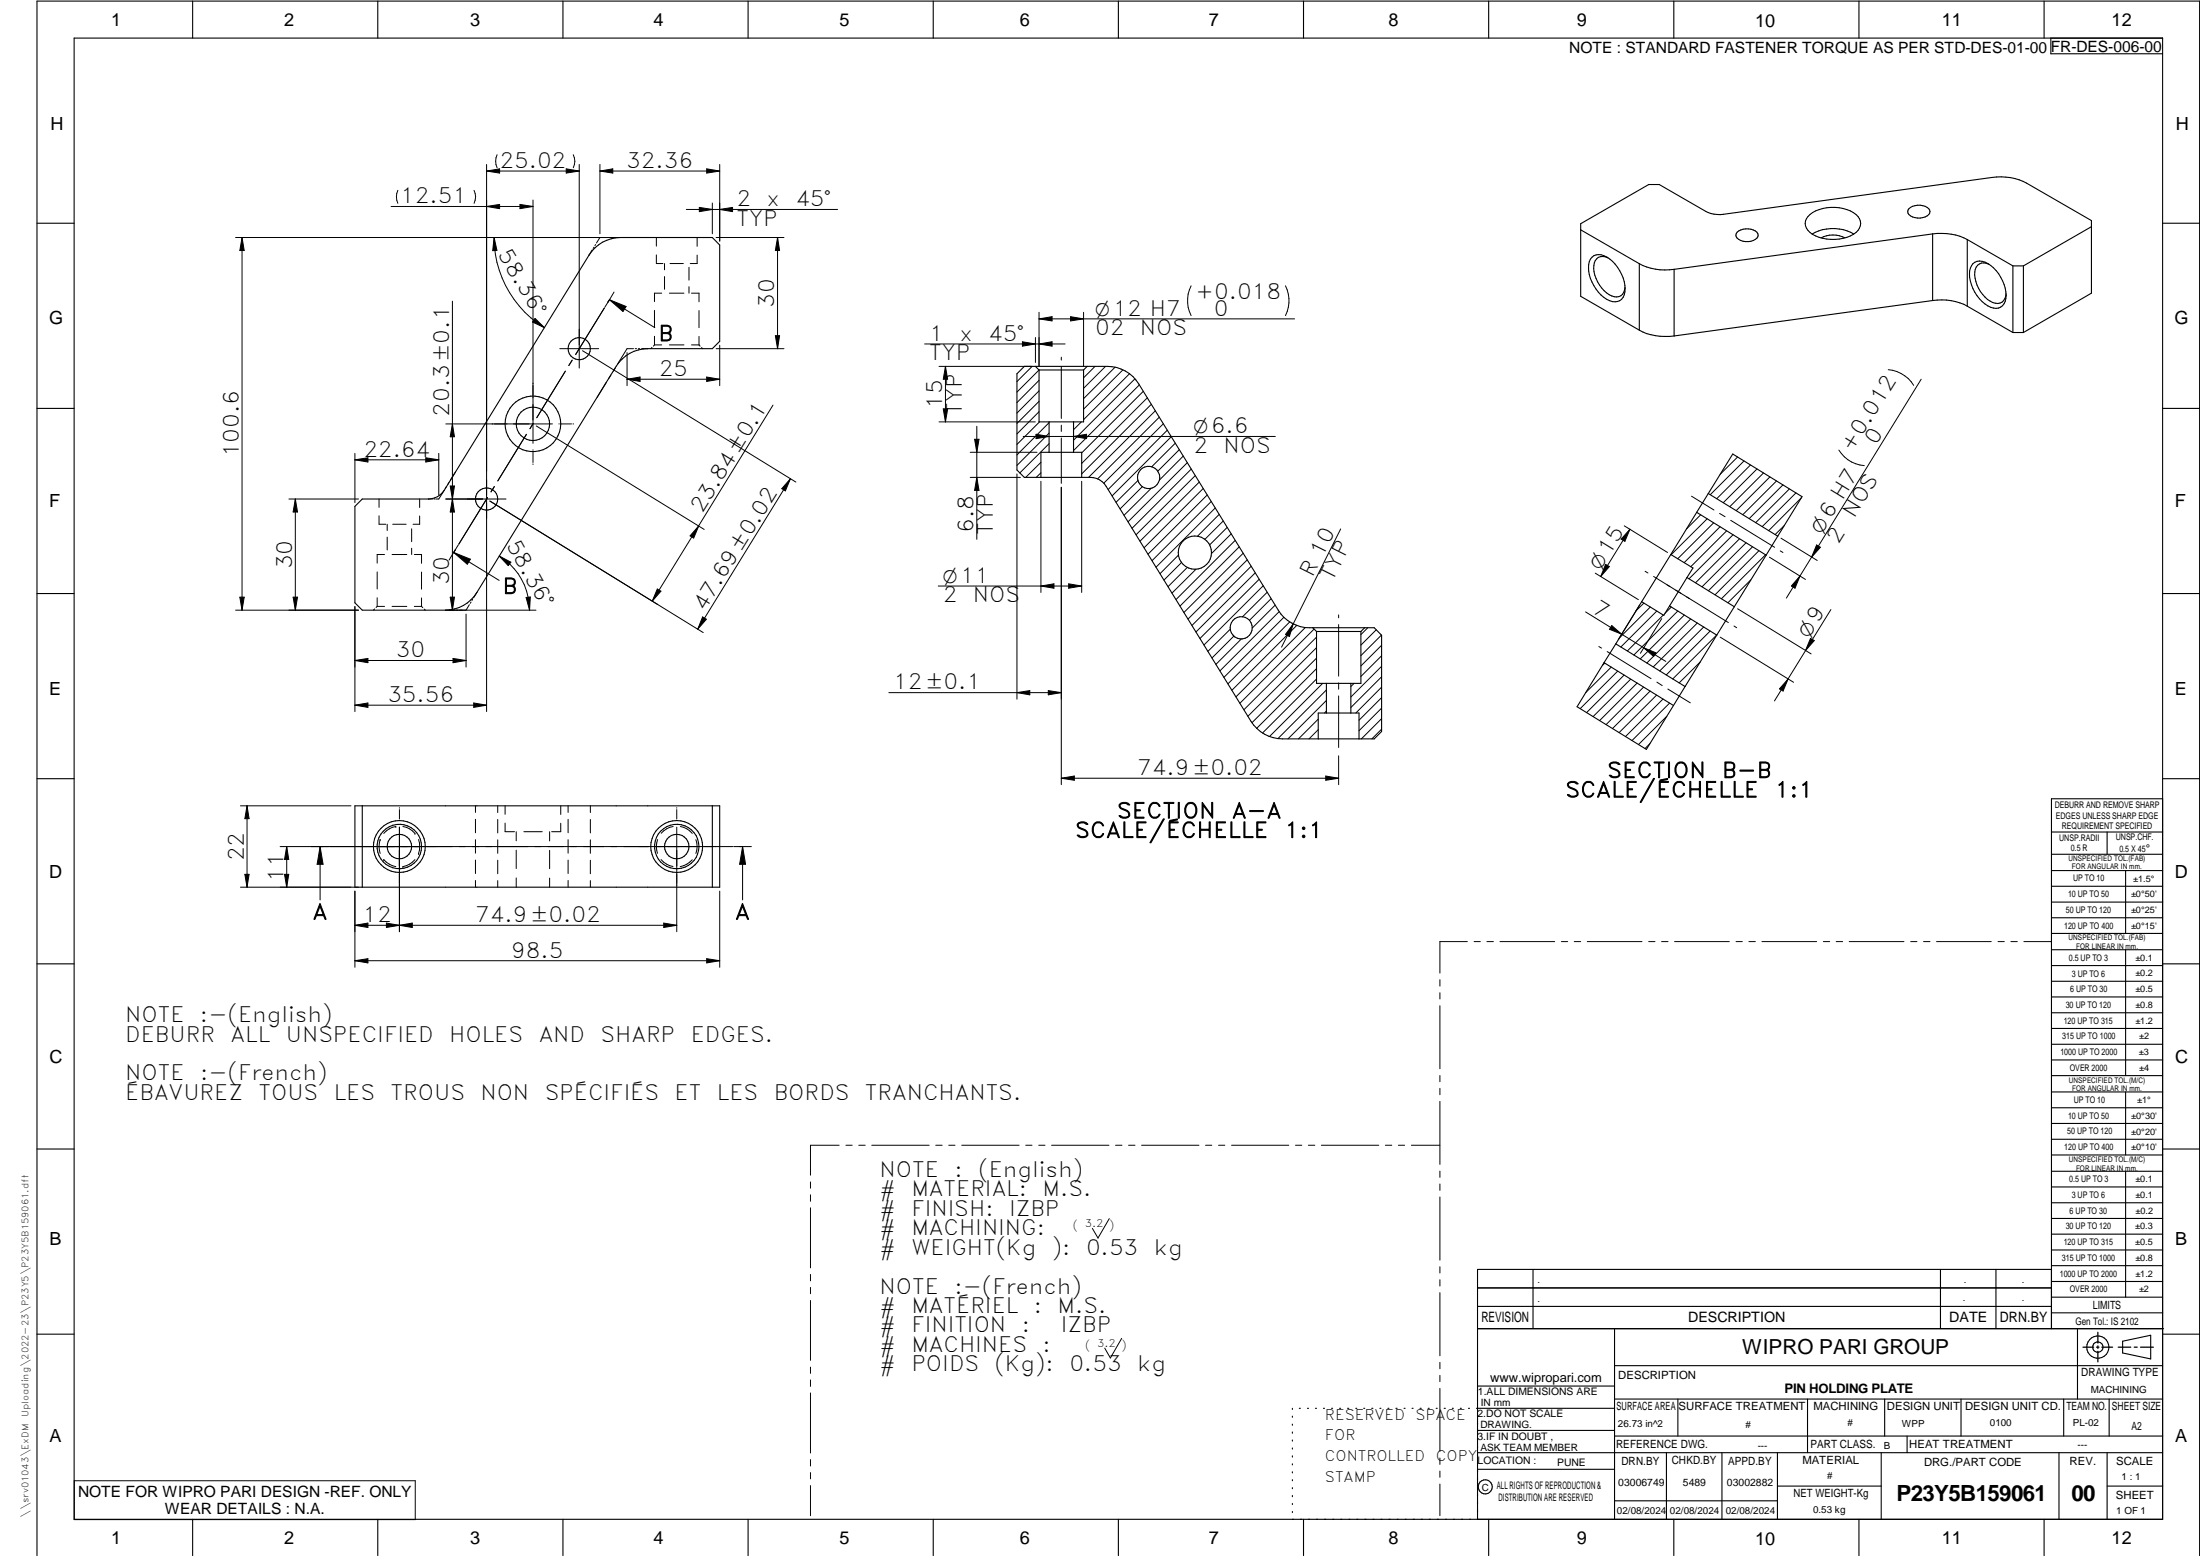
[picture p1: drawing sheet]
<svg xmlns="http://www.w3.org/2000/svg" width="594mm" height="420mm" viewBox="0 0 594 420" stroke-linecap="round" stroke-linejoin="round" font-family="sans-serif">
<g fill="none" stroke="#000" stroke-width=".3">
<path d="M20 10.3h564v400h-564zM52 .3v10M102 .3v10M152 .3v10M202 .3v10M252 .3v10M302 .3v10M352 .3v10M402 .3v10M452 .3v10M502 .3v10M552 .3v10"/>
<path d="M553.8 10.3v4.2h30.2M488.8 57.9a11 11 0 0 1 12.4 0 3.1 3.1 0 0 1-.7 5.4 11.4 11.4 0 0 1-11.7-.5 2.91 2.91 0 0 1 0-4.9zM515.5 56.3a4 4 0 0 1 5.6 .4 1.76 1.76 0 0 1-1.9 2.1 3.9 3.9 0 0 1-4-1.2v-.9zM10 60.3h10M160.6 66.9a10.4 10.4 0 0 1 6.9-2.8h24.9l1.9 2.1v26l-1.9 1.9h-17.5a10 10 0 0 0-8.5 4.8l-37.6 61.1a10 10 0 0 1-8.5 4.8h-22.5l-2-2v-26.1l2-2h17.9a5 5 0 0 0 4.3-2.3l39-63.5zM426.8 62.1l15.9 9.1M429.9 69.5a3.2 3.2 0 0 1 4-.1 10.3 10.3 0 0 1 4.7 10.2 2.94 2.94 0 0 1-4.7 1.3 10.3 10.3 0 0 1-4.7-10.2zM434.2 69.6a2.43 2.43 0 0 0-2.5-.1 2.43 2.43 0 0 0-1.3 2.2 8.7 8.7 0 0 0 5.5 8.4 2.37 2.37 0 0 0 2.9-2.5M442.7 71.2v18M442.7 71.2a15.2 15.2 0 0 0 9.4 1.5M452.1 72.7v18M469.1 62.7a4.1 4.1 0 0 1 5.6 .4 1.8 1.8 0 0 1-1.9 2.1h-.7a2.99 2.99 0 0 1-3.3-1.7z"/>
<path d="M489.3 63.2a11.3 11.3 0 0 1 11.3 0M491.7 64.2a7.3 7.3 0 0 1 6.5 0M521.9 63.2l-69.8 9.5M521.9 63.2v18M521.9 63.2a15.8 15.8 0 0 1 9.3 1.5M531.2 64.7l12.4 7.1M531.2 64.7v18M532.8 71.2a3.5 3.5 0 0 1 4.7 .5 10.7 10.7 0 0 1 4.1 8.9 2.91 2.91 0 0 1-1.8 2.5 2.91 2.91 0 0 1-3-.5 10.1 10.1 0 0 1-4.7-10.2zM537.1 71.4a2.6 2.6 0 0 0-2.9 .1 2.6 2.6 0 0 0-1 2.8 8.7 8.7 0 0 0 5.6 7.6 2.32 2.32 0 0 0 2.9-2.6M543.6 71.8h2.8M543.6 71.8v18M546.4 71.8v18"/>
<path d="M564.8 61.2l-18.4 10.6M584 60.3h10M276.6 98.9h22.4a9.9 9.9 0 0 1 8.5 4.8l37.7 61.1a10 10 0 0 0 8.5 4.7h17.4l2 2v26l-2 2h-24.8a10 10 0 0 1-8.5-4.7l-39.1-63.5a4.9 4.9 0 0 0-4.2-2.4h-17.9l-2-2v-26zM279.6 98.9l1 1M280.6 99.9v14h12v-14M280.6 99.9h12M293.6 98.9l-1 1M442.7 89.2l-15.9-9.2v-19.6l18.4-10.6h2.8l12.7 7.3 1.3 .6 2.5 .3 73.4-10.1a15 15 0 0 1 9.3 1.5l17.6 10.2v19.6l-18.4 10.6M442.7 89.2a15.6 15.6 0 0 0 9.4 1.5M521.9 81.2l-69.8 9.5M521.9 81.2a15 15 0 0 1 9.3 1.5M531.2 82.7l12.4 7.1"/>
<path d="M543.6 89.8h2.8M10 110.3h10M283.3 113.9v8.2M289.9 113.9v8.2M584 110.3h10M292.1 128.9v-6.8h-11v6.8M458.2 138.3l9.7-15.7 18.7 11.5-6.5 10.7M458.2 138.3l18.7 11.6M458.2 138.3l-7 11.4M461.3 133.3l18.8 11.5M451.2 149.7l6 3.7-1.7 2.6M451.2 149.7l-7.9 12.8"/>
<path d="M455.5 156l-4.7 7.6M455.5 156l12.8 7.8M476.9 149.9l-21.9 35.5M480.1 144.8l-3.2 5.1M10 160.3h10M354.5 169.5l1 1M355.5 170.5v14h12v-14M355.5 170.5h12M368.5 169.5l-1 1M433.1 178.9l-7.2 11.9 18.7 11.6 7.3-11.9M433.1 178.9l18.8 11.6M436.3 173.9l-3.2 5"/>
<path d="M436.3 173.9l18.7 11.5M443.3 162.5l6 3.7 1.5-2.6M443.3 162.5l-7 11.4M450.8 163.6l12.8 7.9M584 160.3h10M356 199.5v-7h11v7M358.2 184.5v8M364.8 184.5v8M455 185.4l-3.1 5.1M10 210.3h10M95.8 217.6h98.5v22h-98.5zM97.8 217.6v22"/>
<path d="M192.4 217.6v22M584 215.7h-30v143.1M584 210.3h10M554 224.7h30M554 230.7h30M554 235.1h30M554 239.3h30M569 224.7v6M574 235.1v17M554 243.6h30M554 247.8h30M554 252.1h30"/>
<path d="M554 256.5h30M574 256.5v33.9M10 260.3h10M554 260.7h30M554 265h30M554 269.2h30M554 273.5h30M554 277.7h30M584 260.3h10M554 282h30M554 286.2h30M554 290.4h30"/>
<path d="M554 294.9h30M554 299.1h30M574 294.9v17M10 310.3h10M554 303.4h30M554 307.6h30M554 311.9h30M554 316.3h30M574 316.3v34M584 310.3h10M554 320.5h30M554 324.8h30"/>
<path d="M554 329h30M554 333.2h30M554 337.5h30M399 358.8h185.2M399 352.8h155M399 347.8h155M414 342.8v16M436 358.8v51.5M524 342.8v16M539 342.8v16M554 341.8h30M554 346h30"/>
<path d="M554 350.3h30M554 354.5h30M554 342.8h-155v67.5M561 358.8v19M10 360.3h10M399 374.3h37M436 377.8h148M453.1 377.8v10M488.1 377.8v14.5M508.9 377.8v10M529.5 377.8v10M557.3 377.8v10"/>
<path d="M569.5 377.8v10M573.2 362.2l7.6-1.6v6.3l-7.6-1.6zM584 368.8h-148M584 360.3h10M349 380.3v.3M349 382.4v.3M349 384.6v.3M349 386.7v.3M349 388.8v.3M349 391v.3M349 393.1v.3M349 395.3v.3"/>
<path d="M349 397.4v.3M349 399.5v.3M350.9 380.3h.2M353.1 380.3h.2M355.2 380.3h.3M357.4 380.3h.3M359.6 380.3h.3M361.7 380.3h.3M363.9 380.3h.3M366.1 380.3h.3M368.3 380.3h.2M370.4 380.3h.3"/>
<path d="M372.6 380.3h.3M374.8 380.3h.3M376.9 380.3h.4M379.1 380.3h.3M381.3 380.3h.3M383.4 380.3h.4M385.6 380.3h.3M387.8 380.3h.3M390 380.3h.3M392.2 380.3h.3M394.3 380.3h.3M396.5 380.3h.3"/>
<path d="M398.7 380.3h37.3M399 396.7h37M399 392.3h185M399 386.2h37M436 387.8h148M450 392.3v18M465 392.3v18M480 392.3v18M508 392.3v18M515 387.8v4.5M556 392.3v18M569 392.3v18"/>
<path d="M52 410.3v9.7M102 410.3v9.7M152 410.3v9.7M202 410.3v9.7M252 410.3v9.7M302 410.3v9.7M349 401.7v.3M349 403.8v.4M349 406v.3M349 408.1v.3M352 410.3v9.7M402 410.3v9.7"/>
<path d="M436 405.3h44M452 410.3v9.7M480 401.3h28M502 410.3v9.7M552 410.3v9.7M569 401.3h15M10 420v-419.7h584v419.7"/>
<circle cx="156.4" cy="94.2" r="2.99"/>
<circle cx="143.9" cy="114.5" r="4.5"/>
<circle cx="143.9" cy="114.4" r="7.5"/>
<circle cx="131.4" cy="134.7" r="2.99"/>
<circle cx="310.2" cy="128.9" r="3"/>
<circle cx="322.7" cy="149.2" r="4.5"/>
<circle cx="335.2" cy="169.5" r="3"/>
<circle cx="107.8" cy="228.6" r="6"/>
<circle cx="107.8" cy="228.6" r="7"/>
<circle cx="107.9" cy="228.6" r="3.3"/>
<circle cx="182.7" cy="228.6" r="7"/>
<circle cx="182.7" cy="228.6" r="3.3"/>
<circle cx="182.8" cy="228.6" r="6"/>
<circle cx="566.5" cy="363.7" r="1.39"/>
<circle cx="566.5" cy="363.8" r="3"/>
<circle cx="401.1" cy="401.5" r="1.9"/>
</g>
<g fill="none" stroke="#000" stroke-width=".27">
<path d="M105.6 55.8h38.3M107.4 51.4a4.2 4.2 0 0 0 0 3.5M128 51.4a3.9 3.9 0 0 1 0 3.5M131.4 44.4v147.8M131.4 46.2l3.5-.6v1.1zM131.4 55.8l3.5-.6v1.1zM131.4 46.2h25M134.2 41.8a4.2 4.2 0 0 0 0 3.5M140.4 55.2l3.5 .6-3.5 .5zM143.9 54v65.7M152.9 45.6l3.5 .6-3.5 .5zM154.8 41.8a3.9 3.9 0 0 1 0 3.5"/>
<path d="M156.4 44.4v55M162 46.2h32.3M162 44.4v18.7M162 46.2l3.5-.6v1.1zM185.3 56.6h40.9M188.8 56l3.6 .6-3.6 .5zM190.8 45.6l3.5 .6-3.5 .5zM192.4 54.8v8.3M194.3 56.6l3.5-.6v1.1zM194.3 44.4v20.7M65.4 64.1l.5 3.5h-1.1zM65.4 64.1v100.7"/>
<path d="M133.4 64.1l.8 3.5-1.2 .1zM133.4 64.1a28.5 28.5 0 0 0 13.6 24.4M159.9 67.5l-.9 1.4M160.4 66.8l-.2 .3M160.8 66l-.2 .3M162 64.1l-.9 1.5M165.8 78.9l-1.2 2M167.5 64.1h-103.9M177.2 68.8v2.4h1.8M177.2 64.1v2.4M178.7 79.2h-2v2.2M179.4 71.2v1.7"/>
<path d="M179.4 74.7v3.4M180.8 79.2h3.9M180.9 71.2h3.6M186 72.2v3.4M186 77.4v1.8M186.7 79.2h2.1v2.3M188.2 68.9v2.3h-1.8M188.2 64.1v2.4M193.4 64.1h18.3M210 64.1l.5 3.5h-1.1zM210 64.1v30M321.6 77.2a9 9 0 0 0 0 8"/>
<path d="M347.1 77.2a9 9 0 0 1 0 8M122.2 81.3v83.5M144.5 86l2.5 2.5-3.2-1.5zM151.2 94.1h10.5M154.5 97.2l-.9 1.5M154.5 97.3l-.9 1.4M157.3 94.7l57.6 35.5M163.2 83.2l-7.8 12.6M164.6 80.9l-.5 .7M164.6 80.9l-1.3 2.1M164.6 80.9l4.5 1.9-.9 1.3zM164.6 80.9l-.5 .8"/>
<path d="M164.6 80.9l12.2 7.6M166.2 99.3l-.6 .9M169.3 95.2v8.9M171.1 94.1h-1.8l-2.5 4.1M171.5 94.1h.4M172.4 94.1h.4M173.3 94.1h1.6M176.1 93.8l-.4 .3M176.7 83.8v4.6M176.7 90.8v2.3M176.7 93.1l-.3 .4M176.7 93.1h2"/>
<path d="M180.8 93.1h3.9M186.7 93.1h2.1M188.8 83.9v4.6M188.8 90.8v2.3M188.8 93.1l.3 .4M189.4 93.9l.3 .2M193.4 94.1h18.3M194.3 93.2v10.9M209.4 90.6h1.1l-.5 3.5zM249.7 92.9h37.9M253.6 98.9h24.9M255.3 98.9v15"/>
<path d="M255.3 98.9l.6 3.5h-1.2zM276.1 92.3l3.5 .6-3.5 .6zM278.7 98.9l-4.1 4.1M279.6 91.1v6.8M280.6 99.9l-6 6M280.6 84.3v14.6M280.6 86.1l3.5-.6v1.2zM280.6 92.9l3.5-.6v1.2zM280.6 86.1h69M286.6 96.4v.8M286.6 99.1v13.9M289.1 85.5l3.5 .6-3.5 .6z"/>
<path d="M292.6 84.3v14.6M295.7 98.9l-3.1 3.1M298.5 98.9l-5.9 6M301.1 99.1l-8.5 8.6M303.2 99.9l-10.6 10.6M509.9 99.8a9 9 0 0 1 6.9 4.3M120.4 114.5h28.8M122.2 114.5l.5 3.4h-1.1zM142.1 117.3l-7.7 12.5M142.1 117.3l-7.7 12.6M144 114.3l-.9 1.5M144 114.3l-.9 1.4"/>
<path d="M144.8 115l45.4 28M150.9 114.5h.1M151.5 114.5h2.8M152.7 100.2l-7.8 12.6 7.7-12.6M154.7 114.5h.2M163.7 103.3l-2.5 4M165 101.3l-.7 1M169.3 102.4h25M169.3 102.4l3.5-.6v1.2zM190.8 101.8l3.5 .6-3.5 .6zM208.7 109.4l-32.6 52.9M253.6 113.9h26"/>
<path d="M254.7 110.4h1.2l-.6 3.5zM263.2 118.6h1.2l-.6 3.5zM263.8 115.1v30.5M276.3 117.9h68.1M279.8 117.3l3.5 .6-3.5 .5zM280.6 102.7l-6 6M280.6 105.5l-6 6M280.6 108.4l-6 5.9M280.6 111.2l-6 6M280.7 113.9l-6.1 6.1M283.3 119.8l-7.9 7.9M283.3 114.1l-8.7 8.8"/>
<path d="M283.3 117l-8.7 8.7M286.6 114.8v1.7M286.6 118.3v12.2M289.9 117.9l3.5-.6v1.1zM292 113.9l-2.1 2.1M305 100.9l-12.4 12.4M306.5 102.3l-16.6 16.6M307.7 103.9l-17.8 17.8M308.7 105.7l-16.6 16.6M309.8 107.4l-17.7 17.7M310.9 109.2l-18.8 18.8M312 110.9l-18 18"/>
<path d="M313 112.6l-16.6 16.7M314.1 114.4l-16 16.1M315.2 116.2l-16 16M316.3 117.9l-16 16M317.4 119.7l-6.4 6.4M518.8 102.4l-36.4 59.1M78 134.7h18.8M79.7 134.7l.6 3.6h-1.1zM79.7 134.7v30.1M95.8 124.2l3.5-.6v1.2zM95.8 122.4v13.3M95.8 124.2h22.7"/>
<path d="M102.4 139.3v2.3h1.8M102.4 134.7v2.3M113.3 139.3v2.3h-1.8M113.3 134.7v2.3M115 123.6l3.5 .6-3.5 .6zM115.7 134.7h.8M116.7 134.7h.2M117.2 134.7h.2M118.5 122.4v11.3M119.9 132.5l-1.4 2.2h-.9M120.4 134.7h16.2M120.6 131.4l-.4 .5"/>
<path d="M121.2 130.3l-.3 .5M121.6 131.2h1.1l-.5 3.5zM122.2 134.7l.5 3.6h-1.1zM123 127.5l-1.4 2.2M131.6 134.3l-7.7 12.6M132.3 135.3l57.6 35.5M133.5 131.4l-.9 1.4M143.9 121.5v.1M143.9 122v2.9M143.9 125.3v.1M213.4 129.3l-25 40.6M213.4 129.3l-1.3 3.2-1-.5z"/>
<path d="M262 122.1h18M262 128.9h13.5M263.8 128.9l.6 3.5h-1.2zM274.6 128v60.8M281.1 127.7l-1.3 1.2M281.1 124.8l-4.1 4.1M281.1 130v30M286.6 131.6v80.3M292.1 130v30M307.3 129.8l-5.9 5.8M308.5 131.4l-6 6M310.9 131.8l-7.4 7.3"/>
<path d="M318.5 121.4l-5.9 5.9M319.5 123.1l-6.4 6.5M320.6 124.9l-16 16M321.7 126.7l-16 16M322.8 128.4l-16 16M323.8 130.2l-16 15.9M324.9 131.9l-16 16M326 133.6l-16 16M327.1 135.4l-16 16M328.2 137.2l-16 16M329.2 138.9l-5.8 5.9M456.8 134l6 3.7"/>
<path d="M459.2 139l-3.8 3.8M464.3 138.6l1.5 .9M469.2 123.4l-4.7 4.7M471 124.5l-9.2 9.1M472.7 125.6l-9.1 9.1M474.5 126.6l-9.1 9.1M476.2 127.7l-9.1 9.1M477.9 128.8l-9.1 9.1M479.7 129.9l-9.1 9.1M481.5 130.9l-9.2 9.1M483.2 132l-9.1 9.1M485 133.1l-9.1 9.1"/>
<path d="M486.4 134.5l-8.8 8.8M496.6 121.5a8.8 8.8 0 0 0 6.8 4.2M101.8 154.4v4.6M103.8 149.7h-2v2.4M104.6 141.6v1.7M104.6 145v3.5M105.9 149.7h3.9M106 141.6h3.7M111.2 142.8v3.5M111.2 148v1.7M111.9 149.7h1.9v2.4M113.8 154.5v4.6"/>
<path d="M122.5 149.2l12.3 7.5M122.5 149.2l-1.2 2M122.5 149.2l4.5 1.8-.8 1.4zM123 148.5l-.5 .7M123.8 147.1l-1.3 2.1M128.8 160l-.9 1.4M134.8 150.2l3.2 1.6-.8 .9zM134.8 150.2a17.2 17.2 0 0 1 8.2 14.6M177.5 159l1 .6-2.4 2.7zM188.7 142l-1.4 3.3-1-.6zM253.4 158.2h38.7M281.1 158.2l3.5-.6v1.2z"/>
<path d="M288.6 157.6l3.5 .6-3.5 .6zM318.2 149.9l-4.9 5M319.1 151.9l-4.8 4.7M320.6 153.2l-5.2 5.2M323 153.7l-6.5 6.4M330.3 140.7l-4.9 4.9M331.4 142.4l-4.8 4.8M332.5 144.1l-5.4 5.4M333.5 145.9l-15.9 16M334.6 147.7l-16 16M335.7 149.4l-16 16M336.8 151.2l-16 16"/>
<path d="M337.9 152.9l-16 16M339 154.7l-16 15.9M340 156.4l-16 16M341.1 158.2l-16 16M342.2 159.9l-6.7 6.6M362 142.8l-15.9 32M430.8 154.8l11.6 7.1M433.6 152.4l1 .6-2.3 2.7zM438.6 142l11.7 7.2M440.1 142.9l-7.8 12.8M440.1 142.9l-1.3 3.3-1-.6zM444.2 154.3l.8 .4"/>
<path d="M446.5 155.7l20.2 12.4M450.2 157.9l.8 .5M461 140.1l-9.7 9.7M462.7 141.2l-9.7 9.7M464.5 142.2l-9.7 9.7M466.3 143.3l-9.7 9.7M467.4 140.5l11.8 7.3M468 144.4l-11.9 11.9M469.7 145.5l-11.8 11.9M471.5 146.6l-11.9 11.9M472.8 156.6l-6.2 6.2M473.2 147.7l-11.9 11.8"/>
<path d="M475 148.7l-11.9 11.9M476.8 149.8l-11.9 11.9M477.8 150.5l9.7 6M480.7 148.8l.8 .4M480.9 145.3l9.8 6M481.9 141.9l-2.6 2.5M486.1 155.5l-1.4 3.3-1-.6zM490.6 147.2l1 .6-2.4 2.7zM63.6 164.8h33.2M64.8 161.2h1.1l-.5 3.6zM79.2 161.2h1.1l-.6 3.6zM95.8 163.8v28.4"/>
<path d="M95.8 178.4l3.5-.6v1.1zM95.8 178.4h30.1M101.2 164.4l-.4 .4M101.8 161.4v2.3M101.8 163.7l-.2 .3M101.8 163.7h2M105.9 163.7h3.9M111.9 163.7h1.9M113.8 161.5v2.2M113.8 163.7l.4 .4M114.5 164.5l.3 .3M120.3 164.8h24.4"/>
<path d="M121.6 161.2h1.1l-.5 3.6zM122.3 177.8l3.6 .6-3.6 .5zM125.9 165.8v14.3M126.7 163.3l-.8 1.5M127.2 162.6l-.2 .3M127.6 161.8l-.1 .3M142.1 161.3l1.1-.1-.2 3.6zM189.7 166.6l1 .6-2.3 2.7zM332.2 169.9l-6 6M333.2 171.7l-5.9 6M335.2 172.5l-6.9 6.9M343.2 161.7l-5.8 5.8"/>
<path d="M344.3 163.4l-6.1 6.2M345.4 165.1l-16 16M346.7 166.7l-16.2 16.2M348.3 167.9l-16.7 16.8M349.2 168.5l-1 3.4-1.1-.6zM350.2 168.9l-17.6 17.5M352.5 169.5l-18.8 18.7M354.8 169.9l-20 20M355.5 177.7l-17.4 17.5M355.5 172l-19.6 19.6M355.5 174.9l-18.5 18.5M361.5 166v.8"/>
<path d="M361.5 168.7v13.9M369.4 169.5l-1.9 1.9M371.6 170.1l-4.1 4.1M373 171.5l-5.5 5.5M373.1 179.9l-8.3 8.3M373.1 174.2l-5.6 5.6M373.1 177.1l-5.6 5.6M428.2 165.2l21.6 13.4M431.8 174.6l.7 .4M433.3 179.1l-.6 .6M434 175.9l11.8 7.4M435.2 168.9l2.7 2.3-3.3-1.3z"/>
<path d="M442.8 163.4l-5.8 9.3M443.9 174.9l3.3 1.4-.7 .9zM443.9 162.9l-2.1 2M445.6 163.9l-8.3 8.4M447.4 165l-9.7 9.7M448.7 167l-5.7 9.4M449.1 166.1l-9.6 9.7M451.3 163.9l-1.7 1.8M453.1 165l-11.9 11.9M454.8 166.1l-11.9 11.8M455.5 161.2l.7 .4M456.6 167.1l-11.9 11.9"/>
<path d="M458.3 168.2l-11.9 11.9M459.2 178.7l-5.8 5.7M460.1 169.3l-11.9 11.9M461.8 170.4l-11.8 11.8M463.6 171.5l-11.9 11.8M464.5 172l19.8 12.2M468.2 169l.8 .5M469.2 164.4l19.9 12.2M488.9 172.4l1 .6-2.4 2.7zM494.4 164.6l-15.2 24.7M95.8 190.4l3.5-.6v1.2zM95.8 190.4h35.6"/>
<path d="M127.9 189.8l3.5 .6-3.5 .6zM240 187h46.6M274.6 187l3.5-.5v1.1zM283.1 186.5l3.5 .5-3.5 .6zM355.5 180.6l-16.2 16.1M355.5 183.3l-14.6 14.7M356 197l-2.5 2.5M356 194.2l-5.4 5.3M357.2 184.5l-14.4 14.4M358.2 192l-.5 .5M358.2 189.1l-10.4 10.4M358.2 186.3l-13.1 13.1"/>
<path d="M361.5 184.4v1.7M361.5 187.9v13.9M365.7 184.5l-.9 .9M373.1 185.5l-7 7M373.1 188.4l-6.1 6.1M373.1 191.2l-6.1 6.1M373.1 182.8l-8.3 8.3M373.1 194.1l-5.5 5.4M373.1 196.9l-2.6 2.6M435.1 180.1l-6.9 7M436.8 181.2l-10.1 10.1M438.6 182.3l-10.2 10.1"/>
<path d="M440.3 183.4l-10.1 10.1M442.1 184.4l-10.1 10.2M443.8 185.5l-10.1 10.2M445.6 186.6l-10.2 10.1M447.3 187.7l-10.1 10.1M447.4 184.2l1.5 .9M449.1 188.8l-10.2 10.1M450.1 193.4l-7.6 7.6M450.4 186.1l6 3.7M450.8 189.9l-10.1 10.1M482.8 183.3l-1.3 3.3-1-.6zM64.9 217.6h29.9"/>
<path d="M66.7 217.6v22M66.7 217.6l.6 3.5h-1.2zM107.9 218.1v.1M107.9 218.6v2.5M128.4 217.6v1.8M134.4 217.6v1.8M136.4 217.6v2.3M151.4 217.6v2.3M153.4 217.6v1.8M159.4 217.6v1.8M182.7 218.1v.1M182.7 218.6v2.5"/>
<path d="M286.6 210.1h74.9M286.6 210.1l3.5-.6v1.2zM358 209.5l3.5 .6-3.5 .6zM361.5 204.1v7.8M445.6 200.8l-1.4 1.3M64.9 239.6h31.9M66.1 236.1h1.2l-.6 3.5zM75.6 228.6h122.3M76.8 236.1h1.2l-.6 3.5zM77.4 228.6v11M77.4 228.6l.6 3.5h-1.2zM86.4 228.6v14.4"/>
<path d="M86.4 228.6l.8 4.8h-1.6zM102.7 226.7a6.1 6.1 0 0 0 0 3.8M102.7 226.7h.1M103.6 232.1h.1M103.6 232.1a5.9 5.9 0 0 0 3.3 1.9M106.9 223.2a5.5 5.5 0 0 0-3.3 1.8M106.9 223.2h.1M107.9 223.4v28.2M107.9 221.4v.2M108.8 234h.1M108.8 223.2a5.2 5.2 0 0 1 3.2 1.8M112 225h.1"/>
<path d="M112 232.1a5.5 5.5 0 0 1-3.2 1.9M113 230.5h.1M113 226.7a6.1 6.1 0 0 1 0 3.8M128.4 221.2v3.7M128.4 226.7v3.7M128.4 232.2v3.7M128.4 237.7v1.9M134.4 221.3v3.6M134.4 226.8v3.6M134.4 232.3v3.6M134.4 237.8v1.8M136.4 222.2v2.4h2.5"/>
<path d="M139.4 224.6v2.4M139.4 229.6v4.9M139.4 237.1v2.5M141.5 224.6h4.9M148.4 224.6v2.5M148.4 229.6v5M148.4 237.1v2.5M151.4 222.3v2.3h-2.4M153.4 221.2v3.7M153.4 226.7v3.7M153.4 232.2v3.7M153.4 237.7v1.9"/>
<path d="M159.4 221.3v3.6M159.4 226.8v3.6M159.4 232.3v3.6M159.4 237.8v1.8M177.6 226.7a5.6 5.6 0 0 0-.1 3.7M178.5 232.1a5.6 5.6 0 0 0 3.2 1.9M181.8 223.2a5.5 5.5 0 0 0-3.2 1.8M182.7 221.4v.2M182.7 223.4v28.2M183.7 223.2a5.2 5.2 0 0 1 3.2 1.8M186.9 232.2a5.7 5.7 0 0 1-3.2 1.8M187.9 226.7a5.3 5.3 0 0 1 0 3.8"/>
<path d="M198.1 228.6h4.8M200.5 228.6l.8 4.8h-1.6zM200.5 228.6v14.4M95.8 259.4l3.5-.5v1.1zM95.8 240.6v20.6M95.8 249.9l3.5-.6v1.1zM95.8 259.4h98.5M95.8 249.9h86.9M104.3 249.3l7 1.1v-1.1l-7 1.1zM179.2 249.3l3.5 .6-3.5 .5zM190.8 258.9l3.5 .5-3.5 .6zM194.3 240.6v20.6"/>
<path d="M396.2 254.3h-7.4v8.5M398.1 254.3h1.6M401.5 254.3h1.8M405 254.3h14.8M421.6 254.3h1.7M425.1 254.3h1.7M428.6 254.3h14.8M445.2 254.3h1.7M448.7 254.3h1.7M452.2 254.3h14.8M468.8 254.3h1.7M472.3 254.3h1.7"/>
<path d="M475.8 254.3h14.8M492.4 254.3h1.7M495.8 254.3h1.8M499.4 254.3h14.7M516 254.3h1.6M519.4 254.3h1.8M522.9 254.3h14.8M539.5 254.3h1.7M543 254.3h1.7M546.5 254.3h7.4M388.8 264.5v1.8M388.8 268.1v1.6"/>
<path d="M388.8 271.6v17M388.8 290.4v1.7M388.8 293.9v1.7M388.8 297.4v17M218.9 319.2v1.6M226.6 309.2h-7.7v8.1M228.4 309.2h1.7M231.9 309.2h1.7M235.4 309.2h15.5M252.7 309.2h1.7M256.2 309.2h1.7M259.7 309.2h15.5"/>
<path d="M277 309.2h1.7M280.5 309.2h1.7M284 309.2h15.5M301.2 309.2h1.8M304.8 309.2h1.7M308.3 309.2h15.5M325.5 309.2h1.7M329.1 309.2h1.6M332.6 309.2h15.4M349.8 309.2h1.7M353.3 309.2h1.7M356.8 309.2h15.5"/>
<path d="M374.1 309.2h1.7M377.6 309.2h1.7M381.1 309.2h7.7M388.8 316.2v1.7M388.8 319.7v1.7M218.9 322.6v1.8M218.9 326.1v16.2M299.5 329.1l-3 5.2-1.5-2.6M388.8 323.2v17.1M218.9 344.1v1.8M218.9 347.6v1.7M218.9 351.2v16.1"/>
<path d="M388.8 342.1v1.6M388.8 345.6v1.7M388.8 349v17.1M218.9 369.1v1.7M218.9 372.6v1.8M218.9 376.1v16.2M302.9 361.4l-3.1 5.3-1.5-2.7M388.8 367.9v1.7M388.8 371.4v1.7M388.8 374.9v17M20.1 399.8h92v10.5h-92zM218.9 394.1v1.8"/>
<path d="M218.9 397.6v1.7M388.8 393.7v1.7M388.8 397.2v1.7M218.9 401.2v8.1M388.8 400.7v8.6"/>
</g>
<path d="M566.5 359.7v3M562.5 363.8h2.9M566.1 363.8h.7M566.5 363.4v.7M566.5 364.9v2.8M567.6 363.8h2.9M572 363.8h3.4M576.3 363.8h.8M578 363.8h3.5" fill="none" stroke="#000" stroke-width=".34"/>
<g fill="#000">
<path d="M131.4 46.2l3.5-.6v1.1zM131.4 55.8l3.5-.6v1.1zM140.4 55.2l3.5 .6-3.5 .5zM152.9 45.6l3.5 .6-3.5 .5zM162 46.2l3.5-.6v1.1zM188.8 56l3.6 .6-3.6 .5zM190.8 45.6l3.5 .6-3.5 .5zM194.3 56.6l3.5-.6v1.1zM65.4 64.1l.5 3.5h-1.1zM133.4 64.1l.8 3.5-1.2 .1zM210 64.1l.5 3.5h-1.1zM144.5 86l2.5 2.5-3.2-1.5z"/>
<path d="M164.6 80.9l4.5 1.9-.9 1.3zM209.4 90.6h1.1l-.5 3.5zM276.1 92.3l3.5 .6-3.5 .6zM280.6 86.1l3.5-.6v1.2zM280.6 92.9l3.5-.6v1.2zM289.1 85.5l3.5 .6-3.5 .6zM122.2 114.5l.5 3.4h-1.1zM169.3 102.4l3.5-.6v1.2zM190.8 101.8l3.5 .6-3.5 .6zM255.3 98.9l.6 3.5h-1.2zM254.7 110.4h1.2l-.6 3.5zM263.2 118.6h1.2l-.6 3.5z"/>
<path d="M279.8 117.3l3.5 .6-3.5 .5zM289.9 117.9l3.5-.6v1.1zM79.7 134.7l.6 3.6h-1.1zM95.8 124.2l3.5-.6v1.2zM115 123.6l3.5 .6-3.5 .6zM122.2 134.7l.5 3.6h-1.1zM121.6 131.2h1.1l-.5 3.5zM213.4 129.3l-1.3 3.2-1-.5zM263.8 128.9l.6 3.5h-1.2zM122.5 149.2l4.5 1.8-.8 1.4zM134.8 150.2l3.2 1.6-.8 .9zM177.5 159l1 .6-2.4 2.7z"/>
<path d="M188.7 142l-1.4 3.3-1-.6zM281.1 158.2l3.5-.6v1.2zM288.6 157.6l3.5 .6-3.5 .6zM433.6 152.4l1 .6-2.3 2.7zM440.1 142.9l-1.3 3.3-1-.6zM486.1 155.5l-1.4 3.3-1-.6zM490.6 147.2l1 .6-2.4 2.7zM64.8 161.2h1.1l-.5 3.6zM79.2 161.2h1.1l-.6 3.6zM95.8 178.4l3.5-.6v1.1zM121.6 161.2h1.1l-.5 3.6zM122.3 177.8l3.6 .6-3.6 .5z"/>
<path d="M142.1 161.3l1.1-.1-.2 3.6zM189.7 166.6l1 .6-2.3 2.7zM349.2 168.5l-1 3.4-1.1-.6zM435.2 168.9l2.7 2.3-3.3-1.3zM443.9 174.9l3.3 1.4-.7 .9zM488.9 172.4l1 .6-2.4 2.7zM95.8 190.4l3.5-.6v1.2zM127.9 189.8l3.5 .6-3.5 .6zM274.6 187l3.5-.5v1.1zM283.1 186.5l3.5 .5-3.5 .6zM482.8 183.3l-1.3 3.3-1-.6zM286.6 210.1l3.5-.6v1.2z"/>
<path d="M358 209.5l3.5 .6-3.5 .6zM66.1 236.1h1.2l-.6 3.5zM66.7 217.6l.6 3.5h-1.2zM76.8 236.1h1.2l-.6 3.5zM77.4 228.6l.6 3.5h-1.2zM86.4 228.6l.8 4.8h-1.6zM200.5 228.6l.8 4.8h-1.6zM95.8 249.9l3.5-.6v1.1zM104.3 249.3l3.6 .6-3.6 .5zM107.9 249.9l3.4-.6v1.1zM179.2 249.3l3.5 .6-3.5 .5zM95.8 259.4l3.5-.5v1.1z"/>
<path d="M190.8 258.9l3.5 .5-3.5 .6z"/>
</g>
<g font-size="6">
<text x="512.1" y="405.2">P23Y5B159061</text>
<text x="559.4" y="405.2">00</text>
</g>
<g font-size="5.7">
<text x="134.9" y="45.3">25.02</text>
<text x="169.1" y="45.3">32.36</text>
<text x="108.1" y="54.9">12.51</text>
<text x="198.9" y="55.7">2</text>
<text x="207" y="55.7">x</text>
<text x="214.8" y="55.7">45°</text>
<text x="198.9" y="61">TYP</text>
<text x="134.2" y="68.6" transform="rotate(59 134.2 68.6)">58.36°</text>
<text x="209.1" y="83.1" transform="rotate(-90 209.1 83.1)">30</text>
<text x="322.9" y="80.6">+0.018</text>
<text x="327.8" y="85.2">0</text>
<text x="177.8" y="92.1">B</text>
<text x="250.9" y="92">1</text>
<text x="259.1" y="92">x</text>
<text x="266.9" y="92">45°</text>
<text x="295.8" y="90.5">02</text>
<text x="307.8" y="90.5">NOS</text>
<text x="177.9" y="101.5">25</text>
<text x="250.9" y="97.2">TYP</text>
<text x="121.3" y="112.5" transform="rotate(-90 121.3 112.5)">20.3±0.1</text>
<text x="254.5" y="110.4" transform="rotate(-90 254.5 110.4)">15</text>
<text x="259.7" y="112" transform="rotate(-90 259.7 112)">TYP</text>
<text x="64.5" y="123.5" transform="rotate(-90 64.5 123.5)">100.6</text>
<text x="98.1" y="123.3">22.64</text>
<text x="322.3" y="122.2">2</text>
<text x="330.4" y="122.2">NOS</text>
<text x="500.2" y="122.3" transform="rotate(-58 500.2 122.3)">+0.012</text>
<text x="506.6" y="120.5" transform="rotate(-58 506.6 120.5)">0</text>
<text x="189.6" y="138.9" transform="rotate(-58 189.6 138.9)">23.84±0.1</text>
<text x="262.9" y="143.9" transform="rotate(-90 262.9 143.9)">6.8</text>
<text x="500.7" y="140.3" transform="rotate(-58 500.7 140.3)">NOS</text>
<text x="136.6" y="147.1" transform="rotate(61 136.6 147.1)">58.36°</text>
<text x="268.1" y="144.4" transform="rotate(-90 268.1 144.4)">TYP</text>
<text x="496.4" y="147.2" transform="rotate(-58 496.4 147.2)">2</text>
<text x="78.9" y="153.7" transform="rotate(-90 78.9 153.7)">30</text>
<text x="354.5" y="156" transform="rotate(-63 354.5 156)">R 10</text>
<text x="121.3" y="158" transform="rotate(-90 121.3 158)">30</text>
<text x="135.7" y="160.3">B</text>
<text x="359.8" y="157.1" transform="rotate(-63 359.8 157.1)">TYP</text>
<text x="190.2" y="165.2" transform="rotate(-58 190.2 165.2)">47.69±0.02</text>
<text x="254.6" y="162.6">2</text>
<text x="262.7" y="162.6">NOS</text>
<text x="429.7" y="165.1" transform="rotate(32 429.7 165.1)">7</text>
<text x="106.9" y="177.5">30</text>
<text x="104.6" y="189.5">35.56</text>
<text x="241.2" y="186.2">12±0.1</text>
<text x="307.1" y="209.3">74.9±0.02</text>
<text x="422.7" y="215.3">SCALE/ÉCHELLE</text>
<text x="434" y="210">SECTION</text>
<text x="465" y="210">B-B</text>
<text x="479.2" y="215.3">1:1</text>
<text x="301.6" y="220.9">SECTION</text>
<text x="332.6" y="220.9">A-A</text>
<text x="290.3" y="226.2">SCALE/ÉCHELLE</text>
<text x="346.9" y="226.2">1:1</text>
<text x="65.8" y="232.5" transform="rotate(-90 65.8 232.5)">22</text>
<text x="76.5" y="238" transform="rotate(-90 76.5 238)">11</text>
<text x="84.4" y="248.2">A</text>
<text x="97.9" y="249">12</text>
<text x="128.3" y="249">74.9±0.02</text>
<text x="198.5" y="248.2">A</text>
<text x="138" y="258.6">98.5</text>
<text x="33.8" y="276">NOTE</text>
<text x="33.8" y="281.3">DEBURR</text>
<text x="54" y="276">:-(English)</text>
<text x="62.3" y="281.3">ALL</text>
<text x="77.2" y="281.3">UNSPECIFIED</text>
<text x="121.3" y="281.3">HOLES</text>
<text x="145.5" y="281.3">AND</text>
<text x="162.1" y="281.3">SHARP</text>
<text x="186.5" y="281.3">EDGES.</text>
<text x="33.8" y="291.8">NOTE</text>
<text x="54" y="291.8">:-(French)</text>
<text x="33.8" y="297">ÉBAVUREZ</text>
<text x="69.8" y="297">TOUS</text>
<text x="90.1" y="297">LES</text>
<text x="105.4" y="297">TROUS</text>
<text x="129.7" y="297">NON</text>
<text x="147.1" y="297">SPÉCIFIÉS</text>
<text x="182.2" y="297">ET</text>
<text x="193.6" y="297">LES</text>
<text x="208.9" y="297">BORDS</text>
<text x="233.5" y="297">TRANCHANTS.</text>
<text x="237.5" y="317.8">NOTE</text>
<text x="257.7" y="317.8">:</text>
<text x="264.1" y="317.8">(English)</text>
<text x="237.5" y="323">#</text>
<text x="246.1" y="323">MATERIAL:</text>
<text x="281.5" y="323">M.S.</text>
<text x="237.5" y="328.3">#</text>
<text x="246.1" y="328.3">FINISH:</text>
<text x="272.5" y="328.3">IZBP</text>
<text x="237.5" y="333.5">#</text>
<text x="246.1" y="333.5">MACHINING:</text>
<text x="237.5" y="338.8">#</text>
<text x="246.1" y="338.8">WEIGHT(Kg</text>
<text x="284" y="338.8">):</text>
<text x="293.3" y="338.8">0.53</text>
<text x="311.6" y="338.8">kg</text>
<text x="237.5" y="349.3">NOTE</text>
<text x="257.7" y="349.3">:-(French)</text>
<text x="237.5" y="354.5">#</text>
<text x="237.5" y="359.8">#</text>
<text x="246.1" y="359.8">FINITION</text>
<text x="246.1" y="354.5">MATÉRIEL</text>
<text x="275.9" y="359.8">:</text>
<text x="279.2" y="354.5">:</text>
<text x="285.6" y="354.5">M.S.</text>
<text x="286.5" y="359.8">IZBP</text>
<text x="237.5" y="365">#</text>
<text x="246.1" y="365">MACHINES</text>
<text x="281.5" y="365">:</text>
<text x="237.5" y="370.3">#</text>
<text x="246.1" y="370.3">POIDS</text>
<text x="268.5" y="370.3">(Kg):</text>
<text x="288.8" y="370.3">0.53</text>
<text x="307.1" y="370.3">kg</text>
</g>
<text font-size="5.6" x="470.5" y="365.5">WIPRO PARI GROUP</text>
<g font-size="5.4">
<text x="295.8" y="85.2">O12 H7</text>
<text x="322.3" y="117">O6.6</text>
<text x="491.9" y="144.4" transform="rotate(-58 491.9 144.4)">O6 H7</text>
<text x="432.1" y="154.2" transform="rotate(-58 432.1 154.2)">O15</text>
<text x="254.6" y="157.4">O11</text>
<text x="488.5" y="172.6" transform="rotate(-58 488.5 172.6)">O9</text>
</g>
<g font-size="4.9">
<text x="30" y="6.9">1</text>
<text x="76.7" y="6.9">2</text>
<text x="127" y="6.9">3</text>
<text x="176.5" y="6.9">4</text>
<text x="226.7" y="6.9">5</text>
<text x="275.4" y="6.9">6</text>
<text x="326.4" y="6.9">7</text>
<text x="375" y="6.9">8</text>
<text x="425.8" y="6.9">9</text>
<text x="473.9" y="7.3">10</text>
<text x="524.3" y="6.9">11</text>
<text x="570.2" y="6.9">12</text>
<text x="13.6" y="35.1">H</text>
<text x="587.6" y="35.1">H</text>
<text x="13.2" y="87.5">G</text>
<text x="587.2" y="87.5">G</text>
<text x="13.2" y="137">F</text>
<text x="587.2" y="137">F</text>
<text x="13.2" y="187.6">E</text>
<text x="587.2" y="187.6">E</text>
<text x="13.2" y="237">D</text>
<text x="587.2" y="237">D</text>
<text x="13.4" y="287.1">C</text>
<text x="587.4" y="287.1">C</text>
<text x="13.4" y="336.2">B</text>
<text x="587.4" y="336.2">B</text>
<text x="13.4" y="389.3">A</text>
<text x="587.4" y="389.3">A</text>
<text x="30" y="416.9">1</text>
<text x="76.7" y="416.9">2</text>
<text x="127" y="416.9">3</text>
<text x="176.5" y="416.9">4</text>
<text x="226.7" y="416.9">5</text>
<text x="275.4" y="416.9">6</text>
<text x="326.4" y="416.9">7</text>
<text x="375" y="416.9">8</text>
<text x="425.8" y="416.9">9</text>
<text x="473.9" y="417.3">10</text>
<text x="524.3" y="416.9">11</text>
<text x="570.2" y="416.9">12</text>
</g>
<g font-size="4.2">
<text x="423.7" y="14.3">NOTE : STANDARD FASTENER TORQUE AS PER STD-DES-01-00</text>
<text x="553.8" y="14">FR-DES-006-00</text>
<text x="21.1" y="404.3">NOTE FOR WIPRO PARI DESIGN -REF. ONLY</text>
<text x="44.5" y="408.8">WEAR DETAILS : N.A.</text>
</g>
<g font-size="3.9">
<text x="400" y="357.1">REVISION</text>
<text x="455.9" y="357.1">DESCRIPTION</text>
<text x="526.4" y="357.1">DATE</text>
<text x="540" y="357.1">DRN.BY</text>
<text x="357.8" y="383.3">RESERVED</text>
<text x="382.3" y="383.3">SPACE</text>
<text x="357.8" y="388.9">FOR</text>
<text x="357.8" y="394.5">CONTROLLED</text>
<text x="387.8" y="394.5">COPY</text>
<text x="357.8" y="400">STAMP</text>
</g>
<text font-size="3.6" x="481.9" y="376.1">PIN HOLDING PLATE</text>
<text font-size="3.5" x="402.4" y="373.3">www.wipropari.com</text>
<g font-size="3.1">
<text x="565.1" y="353.5">LIMITS</text>
<text x="562" y="371.7">DRAWING TYPE</text>
<text x="437" y="372.3">DESCRIPTION</text>
<text x="436.5" y="380.8">SURFACE AREA</text>
<text x="453.3" y="380.8">SURFACE TREATMENT</text>
<text x="489.7" y="380.8">MACHINING</text>
<text x="509.5" y="380.8">DESIGN UNIT</text>
<text x="530.6" y="380.8">DESIGN UNIT CD.</text>
<text x="558" y="380.6">TEAM NO.</text>
<text x="570.3" y="380.7">SHEET SIZE</text>
<text x="575.6" y="386.1">A2</text>
<text x="436.4" y="391.1">REFERENCE DWG.</text>
<text x="437.8" y="395.5">DRN.BY</text>
<text x="451.4" y="395.4">CHKD.BY</text>
<text x="466.6" y="395.5">APPD.BY</text>
<text x="486.7" y="395.4">MATERIAL</text>
<text x="488.9" y="390.9">PART CLASS.</text>
<text x="515.6" y="390.9">HEAT TREATMENT</text>
<text x="519.6" y="395.9">DRG./PART CODE</text>
<text x="558.9" y="395.5">REV.</text>
<text x="571.4" y="395.6">SCALE</text>
<text x="484.3" y="404.2">NET WEIGHT-Kg</text>
<text x="571.4" y="404.7">SHEET</text>
</g>
<text font-size="3" x="579.5" y="230.1">°</text>
<g font-size="2.8">
<text x="289.7" y="331.8">( 3.2 )</text>
<text x="560.4" y="357.7">Gen Tol.: IS 2102</text>
<text x="293.1" y="364.2">( 3.2 )</text>
<text x="399.1" y="376.6">1.ALL DIMENSIONS ARE</text>
<text x="399" y="382.7">2.DO NOT SCALE</text>
<text x="399" y="388.7">3.IF IN DOUBT ,</text>
<text x="399" y="395.4">LOCATION :</text>
<text x="420.5" y="396">PUNE</text>
<text x="404.2" y="402">ALL RIGHTS OF REPRODUCTION &amp;</text>
<text x="437" y="401.2">03006749</text>
<text x="454.4" y="401.2">5489</text>
<text x="466.3" y="401.2">03002882</text>
<text x="404.7" y="405.4">DISTRIBUTION ARE RESERVED</text>
</g>
<g font-size="2.7">
<text x="564.6" y="376.2">MACHINING</text>
<text x="399.9" y="379.7">IN mm</text>
<text x="399.7" y="385.7">DRAWING.</text>
<text x="436.9" y="385.4">26.73 in^2</text>
<text x="471.4" y="385.5">#</text>
<text x="498.9" y="385">#</text>
<text x="513.6" y="385.3">WPP</text>
<text x="537.3" y="385.1">0100</text>
<text x="559.7" y="385.1">PL-02</text>
<text x="399.7" y="391.8">ASK TEAM MEMBER</text>
<text x="474.6" y="391.2">---</text>
<text x="508.7" y="391.2">B</text>
<text x="561" y="391.1">---</text>
<text x="493.4" y="399.5">#</text>
<text x="572.8" y="399.7">1 : 1</text>
<text x="400.1" y="402.5">C</text>
<text x="436.6" y="408.7">02/08/2024</text>
<text x="450.9" y="408.8">02/08/2024</text>
<text x="466" y="408.9">02/08/2024</text>
<text x="489.6" y="408.5">0.53 kg</text>
<text x="571.4" y="408.7">1 OF 1</text>
</g>
<g font-size="2.5">
<text x="554.9" y="218.3">DEBURR AND REMOVE SHARP</text>
<text x="555.2" y="221">EDGES UNLESS SHARP EDGE</text>
<text x="556.1" y="227.1">UNSP.RADII</text>
<text x="556.8" y="223.8">REQUIREMENT SPECIFIED</text>
<text x="571.4" y="226.9">UNSP.CHF.</text>
<text x="559.2" y="229.9">0.5 R</text>
<text x="572.3" y="230.1">0.5 X 45</text>
<text x="559.8" y="238">UP TO 10</text>
<text x="576.1" y="238.1">±1.5°</text>
<text x="558.5" y="242.2">10 UP TO 50</text>
<text x="575.5" y="242.3">±0°50'</text>
<text x="557.4" y="250.7">120 UP TO 400</text>
<text x="557.9" y="246.5">50 UP TO 120</text>
<text x="575.5" y="250.7">±0°15'</text>
<text x="575.5" y="246.5">±0°25'</text>
<text x="558.7" y="259.4">0.5 UP TO 3</text>
<text x="559.5" y="263.7">3 UP TO 6</text>
<text x="576.6" y="263.6">±0.2</text>
<text x="576.6" y="259.4">±0.1</text>
<text x="559" y="267.9">6 UP TO 30</text>
<text x="576.6" y="267.9">±0.5</text>
<text x="557.8" y="272.2">30 UP TO 120</text>
<text x="576.6" y="272.2">±0.8</text>
<text x="556.9" y="280.7">315 UP TO 1000</text>
<text x="557.3" y="276.4">120 UP TO 315</text>
<text x="576.6" y="276.4">±1.2</text>
<text x="577.7" y="280.7">±2</text>
<text x="556.4" y="284.9">1000 UP TO 2000</text>
<text x="577.6" y="284.9">±3</text>
<text x="558.9" y="289.2">OVER 2000</text>
<text x="577.7" y="289.3">±4</text>
<text x="560" y="297.9">UP TO 10</text>
<text x="577.1" y="297.9">±1°</text>
<text x="558.5" y="302.1">10 UP TO 50</text>
<text x="575.5" y="302.1">±0°30'</text>
<text x="557.4" y="310.6">120 UP TO 400</text>
<text x="558.2" y="306.3">50 UP TO 120</text>
<text x="575.5" y="310.6">±0°10'</text>
<text x="575.5" y="306.4">±0°20'</text>
<text x="558.8" y="319.2">0.5 UP TO 3</text>
<text x="559.4" y="323.4">3 UP TO 6</text>
<text x="576.6" y="319.2">±0.1</text>
<text x="576.6" y="323.5">±0.1</text>
<text x="558.9" y="327.7">6 UP TO 30</text>
<text x="576.7" y="327.7">±0.2</text>
<text x="557.8" y="332">30 UP TO 120</text>
<text x="576.6" y="332">±0.3</text>
<text x="556.8" y="340.5">315 UP TO 1000</text>
<text x="557.3" y="336.3">120 UP TO 315</text>
<text x="576.6" y="336.3">±0.5</text>
<text x="576.6" y="340.5">±0.8</text>
<text x="415.2" y="346.4">.</text>
<text x="530.3" y="346.5">.</text>
<text x="545.9" y="346.4">.</text>
<text x="556.2" y="344.7">1000 UP TO 2000</text>
<text x="576.6" y="344.7">±1.2</text>
<text x="415.2" y="351.5">.</text>
<text x="530" y="351.3">.</text>
<text x="545.9" y="351.4">.</text>
<text x="558.9" y="349">OVER 2000</text>
<text x="577.6" y="349">±2</text>
</g>
<g font-size="2.4">
<text x="7.7" y="382.7" transform="rotate(-90 7.7 382.7)">Uploading\2022-23\P23Y5\P23Y5B159061.dft</text>
<text x="7.7" y="409.8" transform="rotate(-90 7.7 409.8)">\\srv01043\ExDM</text>
</g>
<g font-size="2.1">
<text x="558.5" y="232.4">UNSPECIFIED TOL.(FAB)</text>
<text x="559.5" y="234.7">FOR ANGULAR IN mm.</text>
<text x="558.6" y="253.9">UNSPECIFIED TOL.(FAB)</text>
<text x="560.7" y="256.3">FOR LINEAR IN mm.</text>
<text x="558.7" y="292.3">UNSPECIFIED TOL.(M/C)</text>
<text x="559.6" y="294.7">FOR ANGULAR IN mm.</text>
<text x="558.7" y="313.7">UNSPECIFIED TOL.(M/C)</text>
<text x="560.6" y="316.1">FOR LINEAR IN mm.</text>
</g>
</svg>
